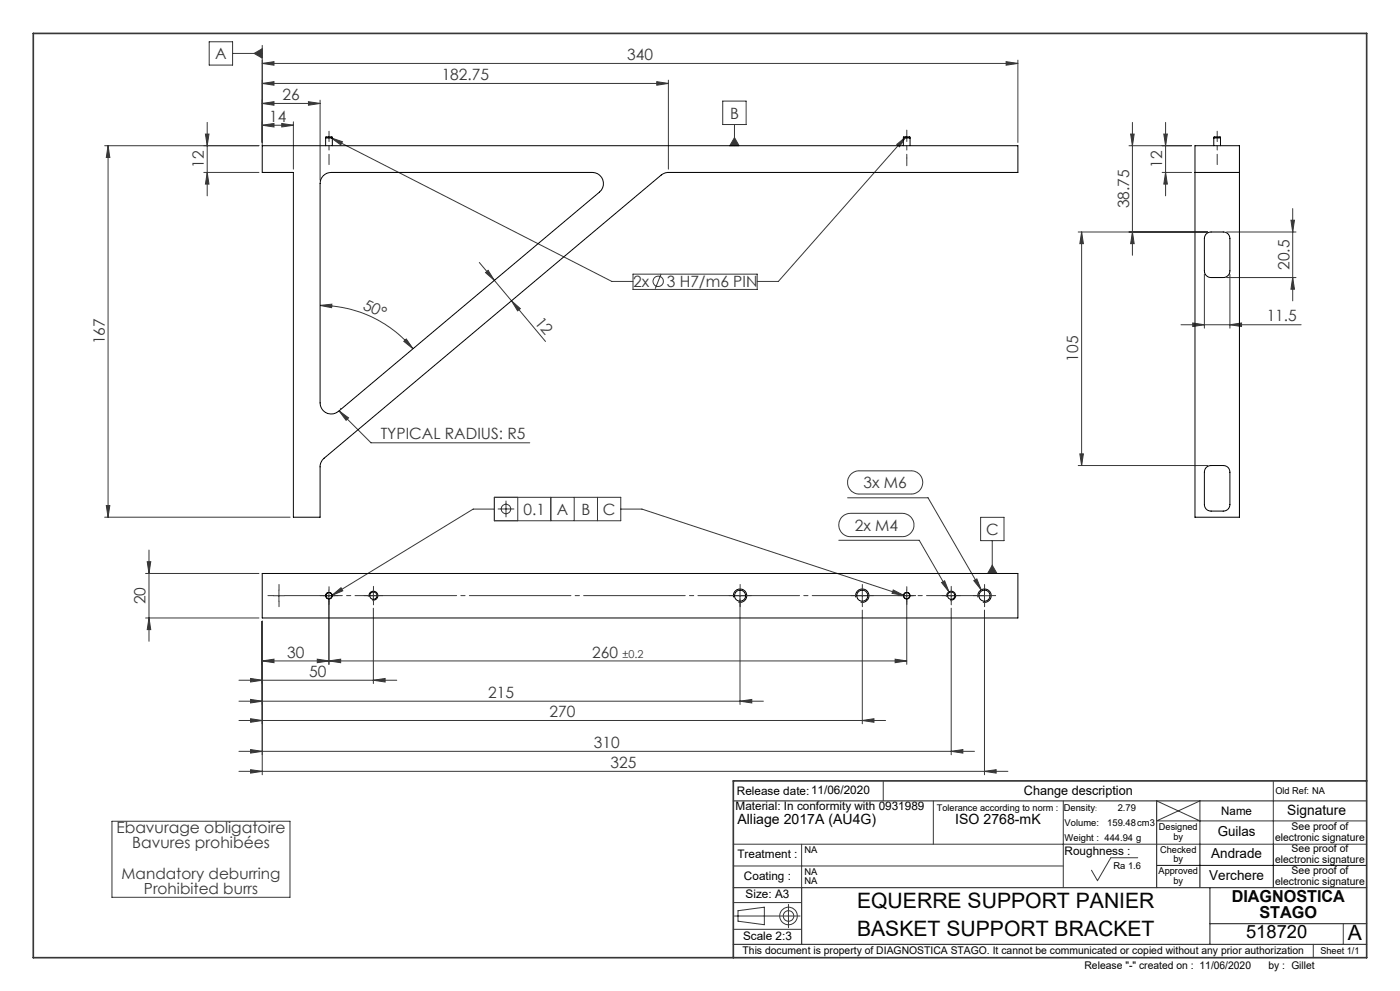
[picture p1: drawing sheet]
<svg xmlns="http://www.w3.org/2000/svg" width="420mm" height="297mm" viewBox="0 0 420 297" stroke-linecap="round" stroke-linejoin="round" font-family="sans-serif">
<g fill="none" stroke="#373737" stroke-width=".3">
<path d="M62.8 12.5h7v7h-7zM69.8 16h8.9M76.2 16l2.5-1.4v2.8zM78.7 19l3.5-.5v1zM78.7 19h226.7M78.7 13.6v30.1M301.8 18.5l3.6 .5-3.6 .5zM305.4 18v24.7M62.2 36.7v22M78.7 31l3.5-.5v1zM78.7 37.5l3.5-.5v1.1zM78.7 31h17.3"/>
<path d="M78.7 37.5h9.3M78.7 25l3.5-.5v1zM78.7 25h121.8M84.5 37l3.5 .5-3.5 .6zM88 36.5v14.2M92.5 30.5l3.5 .5-3.5 .5zM96 30v24M197 24.5l3.5 .5-3.5 .5zM200.5 24v26.7M216.8 30.3h7v7h-7zM220.3 37.3v6.4M339.7 36.7v39.8"/>
<path d="M349.7 36.7v22M31.4 43.7h46.3M32.4 43.7v111.3M32.4 43.7l.5 3.5h-1zM61.1 51.7h16.6M61.6 40.2h1.1l-.5 3.5zM62.2 51.7l.5 3.5h-1.1zM99.4 41.3l84.2 43h6.3M99.4 41.3l3.3 1.2-.5 .9zM220.3 41.2l1.4 2.5h-2.8zM269 43.3l2.7-2.3-1.9 3zM271.7 41l-38.2 43.3h-6.3"/>
<path d="M338.7 43.7h18.8M339.2 40.2h1.1l-.6 3.5zM348.7 51.7h8.8M349.1 40.2h1.1l-.5 3.5zM349.7 51.7l.5 3.5h-1.1zM143.8 78.7l19.9 23.6M323.5 69.5h38.8M324.5 69.5v70M324.5 69.5l.5 3.5h-1zM339.7 69.5l.6 3.5h-1.1zM368 69.5h20.8M387.3 66h1l-.5 3.5z"/>
<path d="M387.8 62.5v27.7M96 91.5l3.6-.3-.1 1zM96 91.5a36.2 36.2 0 0 1 27.9 13M145.7 81.7l.7-.7 1.9 3zM153.5 90.2l2.6 2.3-.8 .7zM189.9 82.2h37.3v4.5h-37.3zM198.3 82.1l-1.7 4.4M354.3 97.3h36M357.8 96.8l3.5 .5-3.5 .6zM361.3 82.2v16.2M368 83.2h20.8M369 97.3l3.5-.5v1.1z"/>
<path d="M369 82.2v16.2M387.8 83.2l.5 3.5h-1zM121.1 102.3l.8-.7 2 2.9zM101.7 123.1l2.9 2.1-.8 .8zM101.7 123.1l9.6 9.6h47.6M102.3 122.3l-.2 .3M323.5 139.5h38.8M324 136h1l-.5 3.5zM31.4 155h55.6M31.9 151.5h1l-.5 3.5zM148.3 152.6h-6.3l-42.4 25.8M148.3 149h37.9v7.1h-37.9z"/>
<path d="M149.3 152.5h5M151.8 150.1v4.9M155.3 149v7.1M165.2 149v7.1M172.3 149v7.1M179.2 149v7.1M186.2 152.6h6.4l78.5 25.8M252.5 155l.8-.7 1.8-.5h15.6a3.5 3.5 0 0 1 3.5 3.5 3.5 3.5 0 0 1-3.5 3.5h-15.6a3.5 3.5 0 0 1-3.2-2 3.5 3.5 0 0 1 .6-3.8zM254.3 149.2h24.1l16 27.6M255.3 142.1l1.1-.7 1.1-.3h15.8a3.5 3.5 0 0 1 3.5 3.5 3.5 3.5 0 0 1-3.5 3.5h-15.6a3.5 3.5 0 0 1-3.2-2.2 3.5 3.5 0 0 1 .8-3.8zM294.2 155h7v7h-7zM43.7 171.9h34"/>
<path d="M44.2 168.3h1l-.5 3.6zM44.7 164.8v27.4M82 178.5h3.3M83.7 176.8v3.4M97 178.5h3.4M98.7 176.8v22.3M99.6 178.4l2.7-2.3 .5 1zM110.3 178.5h3.4M112 176.8v3.4M220.3 178.5h3.4M222 176.8v34.3M251.6 161.9h24.2l8.9 15.5"/>
<path d="M257 178.5h3.3M258.7 176.8v3.4M268 176.8l3.1 1.6-3.5-.6zM270.4 178.5h3.3M272 176.8v22.3M282.5 174.6l.9-.5 1.3 3.3zM283.7 178.5h3.3M285.4 176.8v3.4M292.1 174l1-.5 1.3 3.3zM293.7 178.5h3.3M295.3 176.8v3.4M297.7 169.4l1.4 2.5h-2.8z"/>
<path d="M297.7 162v9.9M43.7 185.2h34M44.7 185.2l.5 3.5h-1zM78.7 198.1l3.5-.5v1zM78.7 186.2v46M78.7 198.1h193.3M95.2 197.6l3.5 .5-3.5 .5zM98.7 198.1l3.5-.5v1zM112 182.3v22.6M258.7 182.8v34.1M268.5 197.6l3.5 .5-3.5 .5zM285.4 182.3v43.9"/>
<path d="M295.3 182.8v49.4M71.7 203.9h47.3M71.7 210.1h157.3M71.7 215.9h194M75.2 215.4l3.5 .5-3.5 .6zM75.2 203.3l3.5 .6-3.5 .5zM75.2 209.6l3.5 .5-3.5 .6zM112 203.9l3.5-.6v1.1zM222 210.1l3.5-.5v1.1zM258.7 215.9l3.5-.5v1.1zM71.7 231.2h230.7M71.7 225.2h220.6"/>
<path d="M75.2 224.6l3.5 .6-3.5 .5zM75.2 230.7l3.5 .5-3.5 .5zM265 234v6M285.4 225.2l3.5-.6v1.1zM295.3 231.2l3.5-.5v1zM382 234v19M33.6 246.1h53.4v22.8h-53.4zM220 253h190M220 259.5h99M240.5 253v13M280 240v13M319 240v26"/>
<path d="M341.3 257.1h-8.1l-4 6.8-1.8-3.1M347 240l13 6M410 246h-63l13-6v13M220 278.5h20.5M220 270.5h20.5M220.3 274.5h19.7M221.4 272.9l7.9-1v5.2l-7.9-1zM236.5 271v7M403 276.8v6.2M394 283v4"/>
<circle cx="197.4" cy="84.3" r="1.56"/>
<circle cx="151.8" cy="152.5" r="1.41"/>
<circle cx="236.5" cy="274.5" r="1.58"/>
<circle cx="236.6" cy="274.5" r="2.63"/>
</g>
<path d="M110.7 178.9a1.33 1.33 0 0 1 1.2-1.7 1.33 1.33 0 0 1 1.4 1.4 1.33 1.33 0 0 1-1.6 1.2M220.1 179a2 2 0 0 1 1.8-2.5 2 2 0 0 1 2.1 2.2 2 2 0 0 1-2.5 1.7M256.8 179a2 2 0 0 1 1.7-2.5 2 2 0 0 1 2.2 2.2 2 2 0 0 1-2.5 1.7M284.1 178.9a1.33 1.33 0 0 1 1.1-1.7 1.33 1.33 0 0 1 1.5 1.4 1.33 1.33 0 0 1-1.7 1.2M293.4 179a2 2 0 0 1 1.7-2.5 2 2 0 0 1 2.2 2.1 2 2 0 0 1-2.4 1.8M347 259.4h63M360 253v13M382 253v13" fill="none" stroke="#000" stroke-width=".3"/>
<path d="M98.7 49.3v-10M365.2 49.3v-10" fill="none" stroke="#373737" stroke-width=".3" stroke-dasharray="30.5 1.3 1.3 1.3" stroke-dashoffset="27.4"/>
<g fill="none" stroke="#373737" stroke-width=".3" stroke-dasharray="30.5 1.3 1.3 1.3">
<path d="M272 47.3v2.4M272 41.3v-2.3M82 178.5h-1.6M83.7 176.8v-1.6M97 178.5h-1M98.7 176.8v-1M100.4 178.5h1M110.4 178.5h-1.1M112 176.8v-1.1M113.7 178.5h1.1M220.4 178.5h-1.7M222 176.8v-1.6"/>
<path d="M223.7 178.5h1.7M257 178.5h-1.6M258.7 176.8v-1.6M260.4 178.5h1.6M270.4 178.5h-1M272 176.8v-1M273.7 178.5h1M283.7 178.5h-1.1M285.4 176.8v-1.1M287 178.5h1.1M293.7 178.5h-1.7M295.4 176.8v-1.6"/>
<path d="M297 178.5h1.7M83.7 180.2v1.6M98.7 180.2v1M112 180.2v1.1M222 180.2v1.6M258.7 180.2v1.6M272 180.2v1M285.4 180.2v1.1M295.4 180.2v1.6"/>
</g>
<path d="M272 41.3v6" fill="none" stroke="#373737" stroke-width=".3" stroke-dasharray="30.5 1.3 1.3 1.3" stroke-dashoffset="29.4"/>
<path d="M220 240h190M347 240v26M220 266h190M240.5 266v17M363 266v17M363 276.8h47M220 283h190" fill="none" stroke="#373737" stroke-width=".35"/>
<path d="M10 10h400v277h-400zM410 234h-190v53" fill="none" stroke="#373737" stroke-width=".5"/>
<path d="M85.4 178.5h209.9" fill="none" stroke="#373737" stroke-width=".3" stroke-dasharray="30.5 1.3 1.3 1.3" stroke-dashoffset="13.2"/>
<g fill="#373737">
<path d="M99.4 41.3l3.3 1.2-.5 .9zM269 43.3l2.7-2.3-1.9 3zM76.2 16l2.5 1.4v-2.8zM220.3 41.2l1.4 2.5h-2.8z"/>
<path d="M121.1 102.3l.8-.7 2 2.9zM96 91.5l3.6-.3-.1 1z"/>
<path d="M258.7 215.9l3.5-.5v1.1zM75.2 215.4l3.5 .5-3.5 .6zM285.4 225.2l3.5-.6v1.1zM75.2 224.6l3.5 .6-3.5 .5z"/>
<path d="M78.7 19l3.5-.5v1zM301.8 18.5l3.6 .5-3.6 .5zM78.7 31l3.5-.5v1zM92.5 30.5l3.5 .5-3.5 .5zM101.7 123.1l2.1 2.9 .8-.8zM78.7 198.1l3.5-.5v1zM95.2 197.6l3.5 .5-3.5 .5zM75.2 203.3l3.5 .6-3.5 .5zM112 203.9l3.5-.6v1.1zM75.2 209.6l3.5 .5-3.5 .6zM222 210.1l3.5-.5v1.1zM75.2 230.7l3.5 .5-3.5 .5zM295.3 231.2l3.5-.5v1zM282.5 174.6l2.2 2.8-1.3-3.3zM292.1 174l2.3 2.8-1.3-3.3z"/>
<path d="M357.8 96.8l3.5 .5-3.5 .6zM369 97.3l3.5-.5v1.1z"/>
<path d="M78.7 37.5l3.5-.5v1.1zM84.5 37l3.5 .5-3.5 .6z"/>
<path d="M197 24.5l3.5 .5-3.5 .5zM78.7 25l3.5-.5v1z"/>
<path d="M62.2 51.7l.5 3.5h-1.1zM61.6 40.2h1.1l-.5 3.5z"/>
<path d="M32.4 43.7l.5 3.5h-1zM31.9 151.5h1l-.5 3.5zM349.1 40.2h1.1l-.5 3.5zM349.7 51.7l.5 3.5h-1.1zM339.2 40.2h1.1l-.6 3.5zM339.7 69.5l.6 3.5h-1.1zM387.3 66h1l-.5 3.5zM387.8 83.2l.5 3.5h-1zM324.5 69.5l.5 3.5h-1zM324 136h1l-.5 3.5zM44.2 168.3h1l-.5 3.6zM44.7 185.2l.5 3.5h-1z"/>
<path d="M145.7 81.7l.7-.7 1.9 3zM153.5 90.2l2.6 2.3-.8 .7z"/>
<path d="M98.7 198.1l3.5-.5v1zM268.5 197.6l3.5 .5-3.5 .5z"/>
<path d="M99.6 178.4l2.7-2.3 .5 1zM268 176.8l3.1 1.6-3.5-.6zM297.7 169.4l1.4 2.5h-2.8z"/>
</g>
<g fill="none" stroke="#000" stroke-width=".3">
<path d="M78.7 43.7h226.7v8h-105.2l-1.1 .3-101.9 85.3a3.4 3.4 0 0 0-1.2 2.6v15.1h-8v-103.3h-9.3zM97 52.7a3.3 3.3 0 0 1 2.3-1h78.4a3.3 3.3 0 0 1 3.1 2.2 3.3 3.3 0 0 1-1 3.7l-78.3 65.7a3.3 3.3 0 0 1-3.6 .5 3.3 3.3 0 0 1-1.9-3v-65.8a3.3 3.3 0 0 1 1-2.3zM97.7 41.3h2M97.7 41.3l.1-.3h1.8l.1 .3M97.7 41.3v2.4M99.7 41.3v2.4M271 41.3h2M271 41.3l.1-.3h1.8l.1 .3M271 41.3v2.4M273 41.3v2.4M358.5 51.7h13.3M358.5 43.7h13.3v111.3h-13.3z"/>
<path d="M364.1 41.3h2M364.1 41.3l.1-.3h1.8l.1 .3M364.1 41.3v2.4M366.1 41.3v2.4M361.9 70.1l1-.5 4.1-.1a1.93 1.93 0 0 1 2 2v9.7a1.99 1.99 0 0 1-2 2h-3.7a1.99 1.99 0 0 1-2-2v-9.7zM361.9 140.1l1-.5 4.1-.1a1.93 1.93 0 0 1 2 2v9.7a1.93 1.93 0 0 1-2 2h-3.7a1.93 1.93 0 0 1-2-2v-9.7l.2-.7zM78.7 171.9h226.7v13.3h-226.7z"/>
<circle cx="98.7" cy="178.5" r="1"/>
<circle cx="98.7" cy="178.5" r=".91"/>
<circle cx="112" cy="178.5" r="1.11"/>
<circle cx="222" cy="178.5" r="1.68"/>
<circle cx="258.7" cy="178.5" r="1.68"/>
<circle cx="272" cy="178.5" r=".91"/>
<circle cx="272" cy="178.5" r="1"/>
<circle cx="285.4" cy="178.5" r="1.11"/>
<circle cx="295.3" cy="178.5" r="1.68"/>
</g>
<g font-size="6.3">
<text x="257.1" y="272">EQUERRE SUPPORT PANIER</text>
<text x="257.1" y="280.5">BASKET SUPPORT BRACKET</text>
<text x="404.4" y="281.7">A</text>
</g>
<text font-size="5.5" x="373.8" y="281.3">518720</text>
<g font-size="4.9">
<text x="369.5" y="270.3">DIAGNOSTICA</text>
<text x="377.8" y="275.2">STAGO</text>
</g>
<g font-size="4.7" fill="#373737">
<text x="64.6" y="17.8">A</text>
<text x="188.2" y="18">340</text>
<text x="132.5" y="24">182.75</text>
<text x="84.8" y="30">26</text>
<text x="219" y="35.6">B</text>
<text x="80.8" y="36.5">14</text>
<text x="61.2" y="50.2" transform="rotate(-90 61.2 50.2)">12</text>
<text x="348.7" y="50.3" transform="rotate(-90 348.7 50.3)">12</text>
<text x="338.7" y="62.4" transform="rotate(-90 338.7 62.4)">38.75</text>
<text x="386.8" y="80.9" transform="rotate(-90 386.8 80.9)">20.5</text>
<text x="189.9" y="86.1">2x</text>
<text x="200" y="86.1">3 H7/m6 PIN</text>
<text x="108.7" y="92.5" transform="rotate(25 108.7 92.5)">50°</text>
<text x="160.3" y="96.7" transform="rotate(50 160.3 96.7)">12</text>
<text x="380" y="96.3">11.5</text>
<text x="31.4" y="103.2" transform="rotate(-90 31.4 103.2)">167</text>
<text x="323.5" y="108.4" transform="rotate(-90 323.5 108.4)">105</text>
<text x="114.2" y="131.7">TYPICAL RADIUS: R5</text>
<text x="259.1" y="146.3">3x M6</text>
<text x="157.1" y="154.3">0.1</text>
<text x="167" y="154.3">A</text>
<text x="174.4" y="154.3">B</text>
<text x="180.9" y="154.3">C</text>
<text x="256.4" y="159.1">2x M4</text>
<text x="295.8" y="160.3">C</text>
<text x="43.7" y="181.1" transform="rotate(-90 43.7 181.1)">20</text>
<text x="86.1" y="197.1">30</text>
<text x="177.7" y="197.1">260</text>
<text x="92.8" y="202.8">50</text>
<text x="146.5" y="209.1">215</text>
<text x="164.8" y="214.9">270</text>
<text x="178.2" y="224.2">310</text>
<text x="183.2" y="230.2">325</text>
<text x="34.9" y="249.7">Ebavurage obligatoire</text>
<text x="39.7" y="254.2">Bavures prohibées</text>
</g>
<g font-size="4.6" fill="#373737">
<text x="36.5" y="263.3">Mandatory deburring</text>
<text x="43.2" y="267.9">Prohibited burrs</text>
</g>
<g font-size="4.2">
<text x="386.2" y="244.2">Signature</text>
<text x="221.2" y="247.1">Alliage 2017A (AU4G)</text>
<text x="286.6" y="247.1">ISO 2768-mK</text>
</g>
<g font-size="4.1">
<text x="365.3" y="250.5">Guilas</text>
<text x="363.4" y="257.2">Andrade</text>
<text x="362.8" y="263.7">Verchere</text>
</g>
<text font-size="3.9" x="307.2" y="238.1">Change description</text>
<g font-size="3.5">
<text x="221.1" y="238.1">Release date:11/06/2020</text>
<text x="220.7" y="242.8">Material: In conformity with 0931989</text>
<text x="366.4" y="244.2">Name</text>
<text x="221.2" y="257.2">Treatment :</text>
<text x="319.4" y="256.3">Roughness :</text>
<text x="223.2" y="263.7">Coating :</text>
<text x="223.7" y="269.2">Size: A3</text>
<text x="222.9" y="281.7">Scale 2:3</text>
</g>
<text font-size="3.3" fill="#373737" x="186.7" y="197.1">±0.2</text>
<g font-size="3.2">
<text x="382.6" y="252">electronic signature</text>
<text x="387.5" y="248.8">See proof of</text>
<text x="387.5" y="255.5">See proof of</text>
<text x="382.6" y="258.6">electronic signature</text>
<text x="387.5" y="262">See proof of</text>
<text x="382.6" y="265.1">electronic signature</text>
<text x="222.8" y="285.9">This document is property of DIAGNOSTICA STAGO. It cannot be communicated or copied without any prior authorization</text>
<text x="325.3" y="290.5">Release &quot;-&quot; created on : 11/06/2020</text>
<text x="380.5" y="290.5">by : Gillet</text>
</g>
<g font-size="2.8">
<text x="382.6" y="238">Old Ref: NA</text>
<text x="319.1" y="243">Density</text>
<text x="335.3" y="243">2.79</text>
<text x="319.4" y="247.5">Volume:</text>
<text x="332.2" y="247.5">159.48cm3</text>
<text x="347.7" y="248.9">Designed</text>
<text x="352" y="251.7">by</text>
<text x="241.3" y="255.7">NA</text>
<text x="319.4" y="252.1">Weight : 444.94 g</text>
<text x="348" y="255.5">Checked</text>
<text x="241.3" y="262.3">NA</text>
<text x="334" y="260.3">Ra 1.6</text>
<text x="347.6" y="262">Approved</text>
<text x="352" y="258.3">by</text>
<text x="241.3" y="265">NA</text>
<text x="352" y="264.8">by</text>
<text x="396.1" y="285.8">Sheet 1/1</text>
</g>
<text font-size="2.7" x="281.1" y="243.1">Tolerance according to norm :</text>
<text font-size="2.1" x="328.5" y="243">:</text>
</svg>
